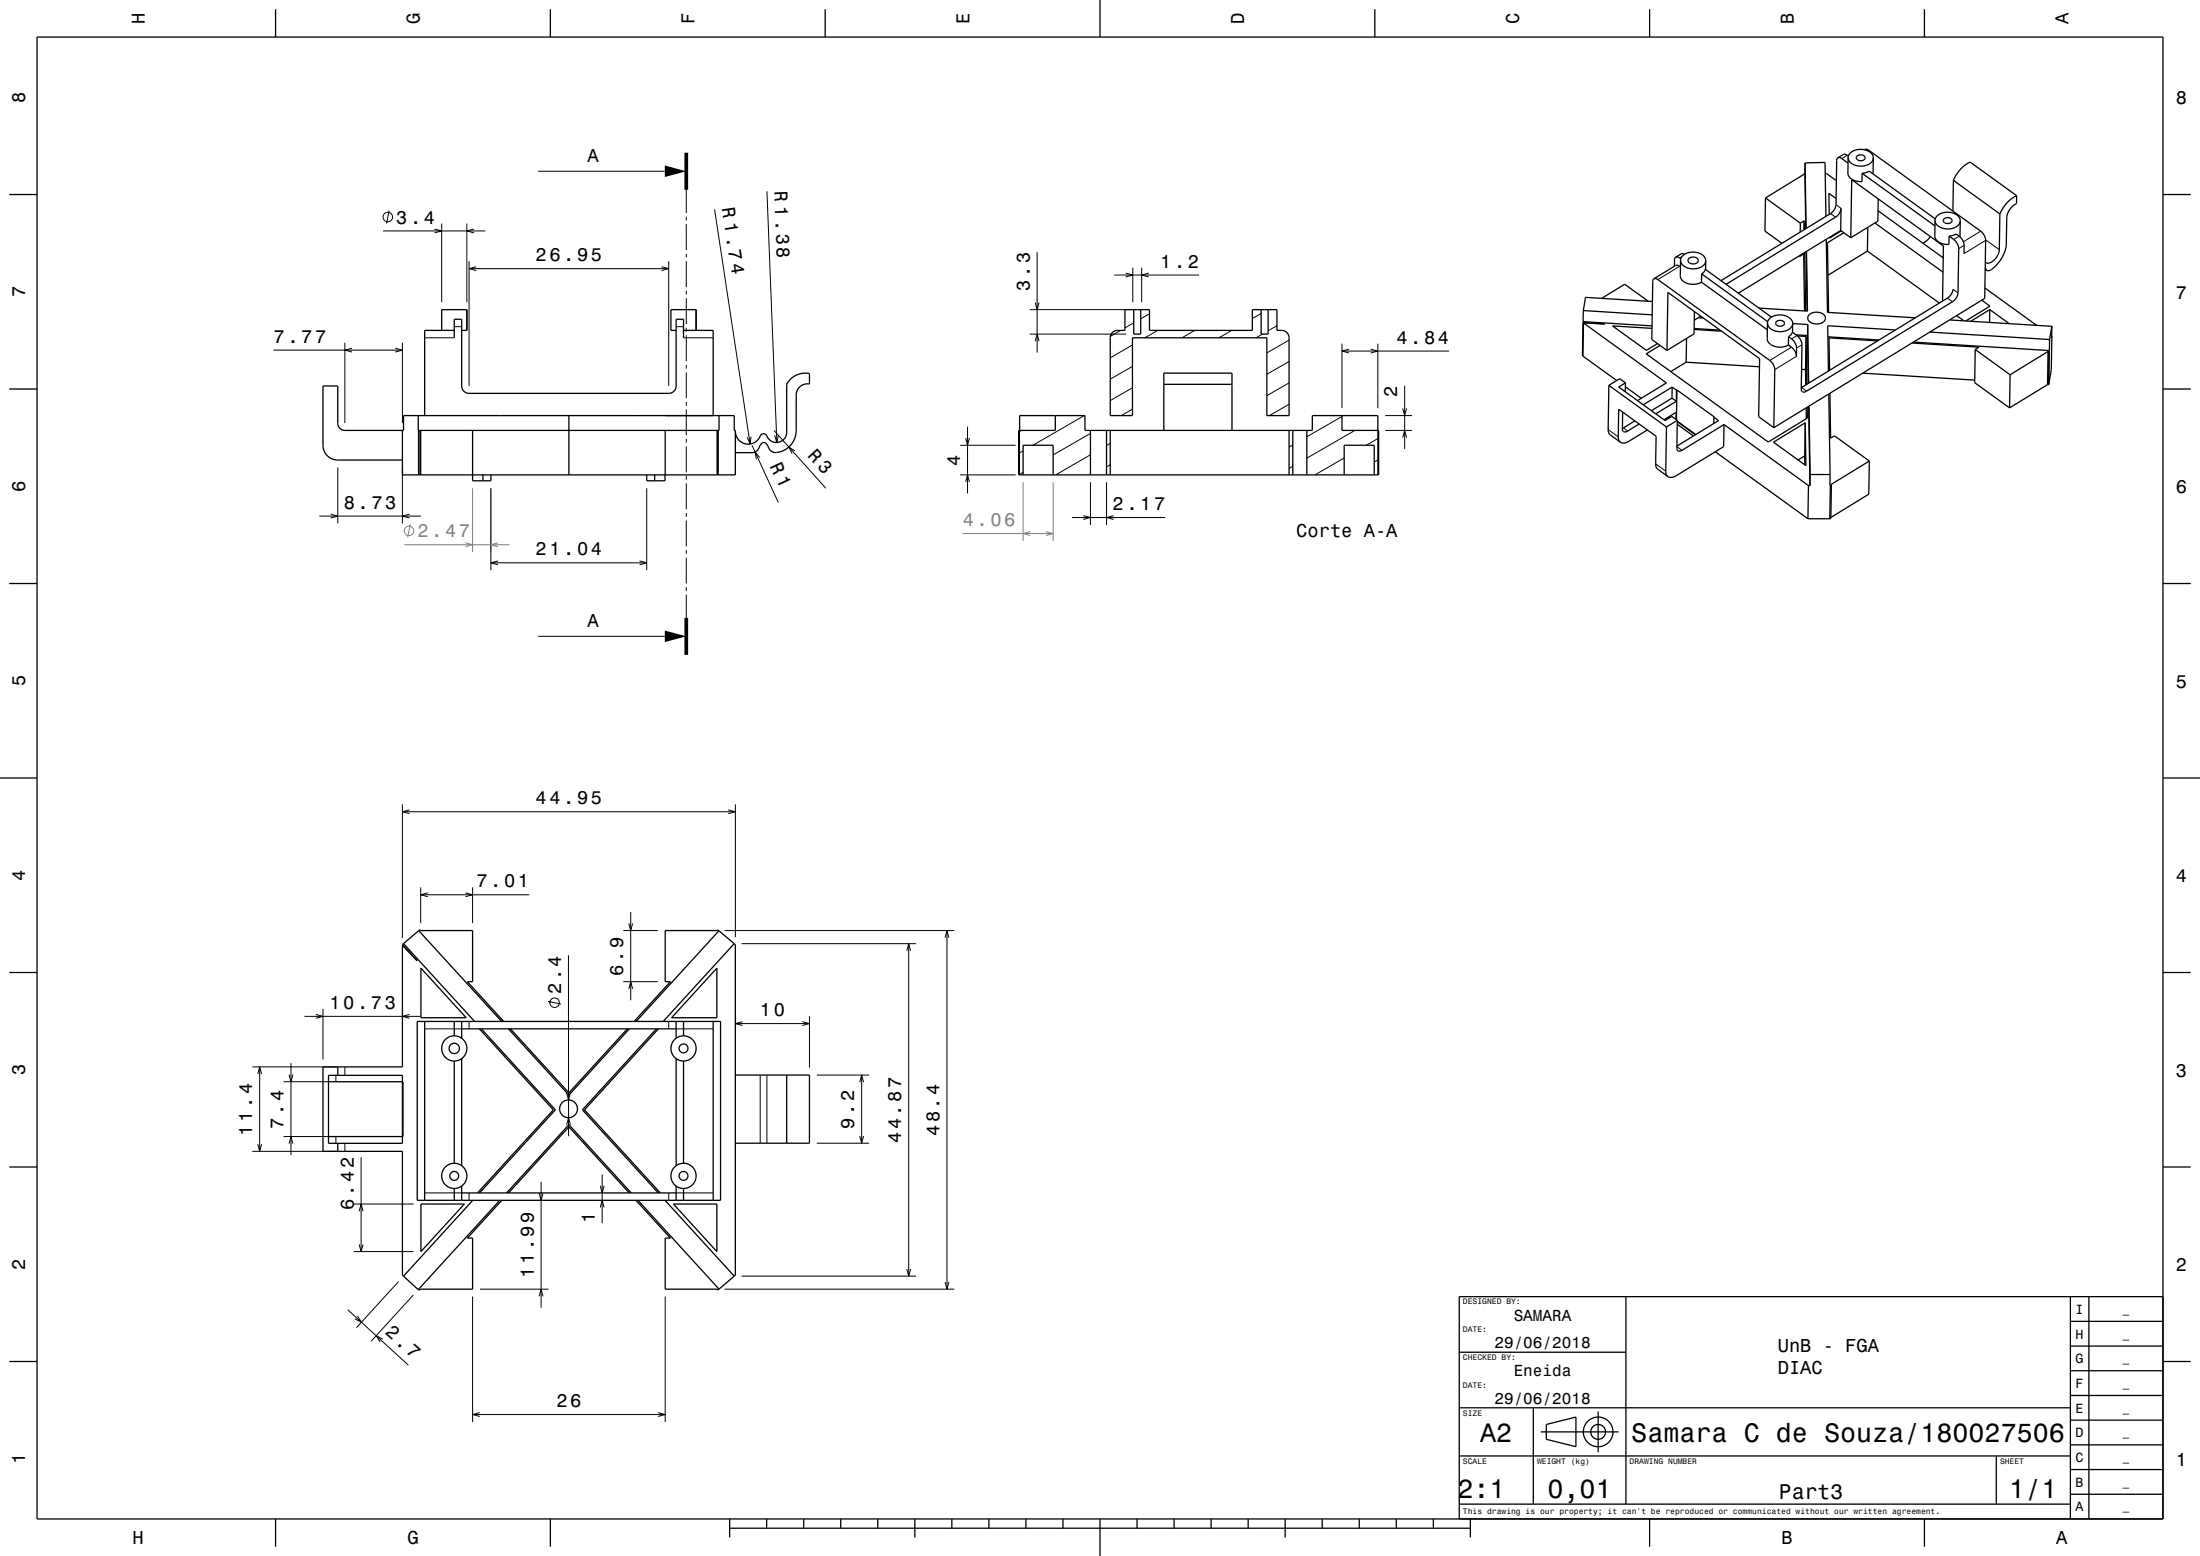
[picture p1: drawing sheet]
<svg xmlns="http://www.w3.org/2000/svg" width="594mm" height="420mm" viewBox="0 0 594 420" stroke-linecap="round" stroke-linejoin="round" font-family="sans-serif">
<g fill="none" stroke="#000" stroke-width=".27">
<path d="M105.1 56.8l-.7 3.5M145.3 46.2h34.2M185.3 51.2v6.3M185.3 58.5v1M192.9 56.5l9.6 63.3M207.1 51.6l2.6 67.8M494.2 57.6l1.4 1M495.7 55.3l1.4 .9M498.8 41.9l-1.5 .9M504.6 40.6l-.3 .1M103.4 62.3h27.6M117.3 61.8l2 .5-2 .6"/>
<path d="M119.3 60.3v21.3M126.1 60.3v21.3M126.7 70.5v33.7M126.7 72.5h53.9M128 61.8l-1.9 .5 1.9 .6M128.6 72l-1.9 .5 1.9 .5M178.6 72l2 .5-2 .5M180.6 70.5v33.7M185.3 60.5v7M185.3 68.5v1M185.3 70.5v7M185.3 78.5v1"/>
<path d="M280 68.1v27.1M300.8 74.2h23M303.9 73.7l2 .5-2 .6M305.9 72.2v9.4M308.3 72.2v9.4M310.2 73.7l-1.9 .5 1.9 .6M453.5 71.9l-5.9 3.6M454.1 69.3l-.6 .3M527.3 78.1l1.4 1M529 63.7l-1.5 .9M530.3 66.2l-1.4 .9M534.8 62.4l-4.7 2.9"/>
<path d="M536 72.6l.2 .1M536.1 64.7l3.7 2.7M536.1 64.9l-5.8 3.6M73.9 94.5h34.8M93.1 92.5v21.7M95 94l-1.9 .5 1.9 .5M106.7 94l2 .5-2 .5M108.7 92.5v21.7M114.7 91.2h8M122.7 88.2h2M182.6 88.2h2M184.6 91.2h8"/>
<path d="M185.3 80.5v7M185.3 88.5v1M185.3 90.5v7M185.3 98.5v1M278 90.2h26.1M278 83.6h26.1M279.5 92.1l.5-1.9 .5 1.9M279.5 81.7l.5 1.9 .5-1.9M302.6 89.2l-2.8 1.6M305.8 98.9l-6 3.5M305.8 93.1l-6 3.5M306.1 87.1l-2.4 1.4"/>
<path d="M310.4 84.7l-2.4 1.4M312.6 89.2l-3.5 2M322.6 89.2l-3.5 2M332.6 89.2l-3.5 2M340.5 84.6l-2.4 1.4M340.9 90.2l-1.8 1M344.8 87.9l-2.4 1.4M348.1 97.6l-6.1 3.4M348.1 91.8l-6.1 3.5M362.3 92.8v17.4M362.3 94.8h29M364.3 94.2l-2 .6 2 .5"/>
<path d="M370.1 94.2l1.9 .6-1.9 .5M372 92.8v17.4M483.7 93.7l-5.9 3.6M485 96.2l-5.8 3.6M485.2 90.6l-1.5 .9M486.5 93.1l-1.4 .9M525.8 80.5l1.4 .9M185.3 100.5v7M185.3 108.5v1M185.3 110.5v7M185.3 118.5v1M202.8 117.9l-.3 1.9-.8-1.8"/>
<path d="M209 116.2l14 15.6M210.2 117.5l-.5 1.9-.5-1.9M260.7 118.2l.5 2 .6-2M261.2 115.2v18M275.8 116.2l-.6 .3M292.7 112.2l-13.8 8M294.4 117l-10.1 5.8M299.8 119.7l-1 .6M305.8 110.4l-3.1 1.8M305.8 104.7l-6 3.4M348.1 109.1l-5.4 3.1M348.1 103.3l-6.1 3.5"/>
<path d="M362.3 112.4l-9.5 5.5M365.8 116.2l-13 7.5M372 118.4l-3.1 1.8M374 116.2h7.3M374 112.2h7.3M378.7 118.1l.6-1.9 .5 1.9M378.7 110.3l.6 1.9 .5-1.9M379.3 104.1v17.1M434.2 115.9l2.7 2M438.3 115.5l1.2 .9M486.4 104.6l1.4 1M86.2 139.3h27.5"/>
<path d="M89.3 138.8l1.9 .5-1.9 .5M91.2 126.2v15.1M108.7 126.2v15.1M110.6 138.8l-1.9 .5 1.9 .5M132.5 131.8v22.1M174.6 131.8v22.1M185.3 120.5v7M185.3 128.5v1M185.3 130.5v7M185.3 138.5v1M203 120.2l7.1 15.4M205.2 123.5l-1.3-1.5 .3 2"/>
<path d="M214.7 121.7l-1.7-1.1 .9 1.8M259.2 128.2h15M259.2 120.2h15M260.7 130.1l.5-1.9 .6 1.9M276.2 127.5l-1 .6M276.2 121.7l-1 .6M289.4 139.7h25.2M292.5 139.2l1.9 .5-1.9 .5M294.4 122.8l-9.4 5.4M294.4 130.2v11.5M298.8 130.2v11.5M299.8 125.5l-1 .5"/>
<path d="M300.7 139.2l-1.9 .5 1.9 .5M349 125.9l-.9 .5M349 120.1l-.9 .6M362.9 123.6l-7.9 4.6M372 124.1l-1 .6M447 125.2l2.8 2M452.8 120.6l1.3 1M132.5 151.9h42.1M134.5 151.4l-2 .5 2 .5M172.7 151.4l1.9 .5-1.9 .5M185.3 140.5v7M185.3 148.5v1"/>
<path d="M185.3 150.5v7M185.3 158.5v1M145.3 171.8h34.2M185.3 160.5v6.3M108.7 217.1v36.1M108.7 219.1h89.9M110.6 218.6l-1.9 .5 1.9 .5M196.6 218.6l2 .5-2 .5M198.6 217.1v35.9M113.6 239.5v9.7M127.6 239.5v9.7M113.6 241.5h29.3"/>
<path d="M115.5 241l-1.9 .5 1.9 .5M125.7 241l1.9 .5-1.9 .5M153.5 257.9v48.8M168.3 251.2h9.3M169.8 249.3l.5 1.9 .5-1.9M170.3 246.2v23.8M195.6 251.2h62.1M200.2 254.7h47.2M244.8 256.7l.6-2 .5 2M245.4 254.7v89.8M255.2 253.1l.5-1.9 .5 1.9M255.7 251.2v96.8"/>
<path d="M82.2 274.3h31.5M85.3 273.8l1.9 .5-1.9 .6M87.2 272.3v13.7M110.6 273.8l-1.9 .5 1.9 .6M114.7 277.7h10M126.7 275.7v2M148 270.3l3.5 .7M168.3 265h9.3M169.8 266.9l.5-1.9 .5 1.9M180.6 275.7v2M182.6 277.7h10M198.6 276.3h20"/>
<path d="M200.5 275.8l-1.9 .5 1.9 .5M216.6 275.8l2 .5-2 .5M218.6 274.3v13.9M68.1 288h23M69.6 289.9l.5-1.9 .5 1.9M70.1 288v22.8M76.6 292h12.1M78 290.1l.6 1.9 .5-1.9M78.6 287v24.8M90.7 290.3v1.7M93.1 288v2.3M154 295l-.5 1.9-.5-1.9"/>
<path d="M205.3 290.2v18.4M207.1 290.2v18.4M220.6 290.2h14M232.1 292.1l.5-1.9 .6 1.9M232.6 290.2v18.4M68.1 310.8h23M69.6 308.8l.5 2 .5-2M76.6 306.8h12.1M78 308.7l.6-1.9 .5 1.9M90.7 306.8v1.8M93.1 308.6v2.2M97.5 312.4v25.4"/>
<path d="M146.1 319v34M153 303.6l.5-1.9 .5 1.9M162.6 317v13.2M220.6 308.6h14M232.1 306.7l.5 1.9 .6-1.9M95.5 337.8h16.2M95.5 325h16.2M97 335.9l.5 1.9 .5-1.9M97 326.9l.5-1.9 .5 1.9M114.7 322h10M126.7 322v2M145.6 322.1l.5 1.9 .5-1.9"/>
<path d="M162.1 325.9l.5-1.9 .5 1.9M162.1 320.1l.5 1.9 .5-1.9M180.6 322v2M182.6 322h10M93.9 353.5l16.4 15M96.5 355.2l1.1 1.7-1.8-.9M107.6 345.9l-11.4 12.5M111.6 349.6l-11.4 12.4M127.6 350v33.8M129.6 348h18.5M145.6 349.9l.5-1.9 .5 1.9M179.6 350v33.8"/>
<path d="M195.6 348h62.1M200.2 344.5h47.2M244.8 342.5l.6 2 .5-2M255.2 346.1l.5 1.9 .5-1.9M103.3 361.5l-1.7-1 1 1.7M127.6 381.8h52M129.5 381.3l-1.9 .5 1.9 .5M177.7 381.3l1.9 .5-1.9 .5"/>
<circle cx="104.7" cy="58.6" r="1.28"/>
<circle cx="149.7" cy="270.7" r="1.28"/>
</g>
<g fill="none" stroke="#808080" stroke-width=".27">
<path d="M127.6 131.8v17.2M132.5 131.8v17.2M276.2 130.2v15.8M284.3 130.2v15.8M109.1 147h28.4M110.8 141.5l-.7 3.5M125.7 146.5l1.9 .5-1.9 .6M134.5 146.5l-2 .5 2 .6M259.9 144h24.4M278.2 143.5l-2 .5 2 .5M282.4 143.5l1.9 .5-1.9 .5"/>
<circle cx="110.4" cy="143.3" r="1.28"/>
</g>
<g fill="none" stroke="#000" stroke-width=".35">
<path d="M10 10h574v400h-574zM74.4 2.5v7.5M148.6 2.5v7.5M222.8 2.5v7.5M297 0v10M371.2 2.5v7.5M445.4 2.5v7.5M519.6 2.5v7.5M2.5 52.5h7.5M476.7 53.4l-.2 9 4.6 3.3M476.7 53.4l9.4 6.8M487.1 59.6v2.4"/>
<path d="M487.1 59.6l-1 .6M487.1 59.6l.1 2.4M487.3 47l.3 14.7M487.3 47h-.4v.2l-10.2 6.2M487.4 44l-.1 3M487.4 44l.3 17.7M487.4 44l5.4-.2 .2 14.6M492.8 46.8h.3l2.7 2M495.7 53.6l-1.9-1.4 .1 5.6M496.2 42.6l-.3 .7-.2 12.1-.3 1-.6 .8-30.1 18.6M496.2 42.6l.9 .1 1.9 1.3M499 42.5a3.3 3.3 0 0 0 4.3 2.3 2.63 2.63 0 0 0 2.5-2.2"/>
<path d="M499 42.5a3.4 3.4 0 0 1 4.4-2.1 2.63 2.63 0 0 1 2.4 2.2M499 42.5l-.1 4.2a3.2 3.2 0 0 0 3.8 2.3l.1-2.2M499.1 42.1a1.26 1.26 0 0 0-1.4-.4l-1.5 .9M501.4 42.1a1.2 1.2 0 0 1 1.3-.3 1.2 1.2 0 0 1 .8 1 1.25 1.25 0 0 1-1.3 .6 1.25 1.25 0 0 1-1-1zM502.8 46.8l1.9-.6 17.8 12.9M502.8 46.8l19.6 14.2M503.4 40.4l.5-.1 .7 .3 30.8 22.4 .6 1 .1 .9-.2 15.6-47.5 29.1M505.8 42.6l-.1 4.3M507.1 56.9l17.6 12.7M507.1 53.7l-.1 6-7.3 4.5M522.5 59.5a3.3 3.3 0 0 0 4.2 2.2 2.63 2.63 0 0 0 2.6-2.1M522.5 59.5a3.4 3.4 0 0 1 4.4-2.1 2.63 2.63 0 0 1 2.4 2.2"/>
<path d="M522.5 59.5l-.1 4.2a3.2 3.2 0 0 0 3.8 2.3v-2.3M524.9 59a1.2 1.2 0 0 1 1.3-.3 1.2 1.2 0 0 1 .8 1.1 1.25 1.25 0 0 1-1.3 .6 1.25 1.25 0 0 1-1-1.1zM527.4 48.7l1.5-2.6a8.1 8.1 0 0 1 3-2.3l12.6 9M527.4 48.7l-.1 8.3M527.4 48.7l12.6 9.1M529.3 59.6l-.1 4.3M540 57.8l-.2 9.6a3.8 3.8 0 0 1-3.4 3.6l-.4-.3M544.5 52.8a9.4 9.4 0 0 0-4.5 5M544.5 52.8v2.1a4.8 4.8 0 0 0-2.7 3.8l-.1 7.2a9.3 9.3 0 0 1-4.7 7.2l-.6-.1M584 52.5h7.5M446.6 75.3l-.4 .7-.2 15.6 4.1 3M446.6 75.3l.4-.1 .6 .3 30.8 22.4 .6 1 .2 .9-.3 15.6"/>
<path d="M452.4 69.4l-.3 .5v2M452.4 69.4h.1a1.27 1.27 0 0 1 1.3 .5M453.7 72.1a1.22 1.22 0 0 0-1.3-.4l-5.8 3.6M453.7 70.3a3.3 3.3 0 0 0 4.3 2.2 2.63 2.63 0 0 0 2.5-2.1M453.7 70.3a3.4 3.4 0 0 1 4.5-2.1 2.63 2.63 0 0 1 2.3 2.2M453.7 70.3v4.1a3.4 3.4 0 0 0 4.3 2.3l1.4-.5M454.8 68.6l-.8-.1-1.6 .9M456 69.7a1.43 1.43 0 0 1 1.5-.3 1.43 1.43 0 0 1 1 1.2 1.52 1.52 0 0 1-1.5 .7 1.52 1.52 0 0 1-1.2-1.1zM459.4 76.2l17.8 12.8M459.4 73.9l.7-.5 .4-.7 17.8 12.9M459.4 73.9v2.3M459.4 73.9l17.9 12.9"/>
<path d="M460.5 70.4v2.3M485.8 69.1l.2 .1M486 69v.2M486.1 60.2v2.4M486.7 68.5v.2l-.7 .5M487 68.3l.2 15.6M487.3 68.2l.2 15.8M487.7 67.9l.2 16.1M487.8 67.9l.2 16.1-13.1-.8M493.1 64.6l.3 19.7 23.7 1.5M496 62.8l.2 .1M497 62.2l.1-6-.5 1.4-1 1-29.6 18.1"/>
<path d="M497 62.2l2.7 2M497 62.2l-27.6 16.9M497.2 62.3l-3.2 2v-.3M497.8 62.8l-4.4 2.7 .3 18.8M499.7 64.2l.3-15.7 24.7 17.9-.2 14.9M504.2 67.8l-10.6 6.5M504.2 67.8l19.4 14M504.3 61.4l-.1 6.4M506.2 60.2l18.4 13.3M521.2 63.9l-1 1-1 .7M526.2 63.7l2-.5 1.2 .9 .9 1.7v2.7M526.2 63.7l1.9 1.5 .7 1.7-.1 12.3-.4 1-.6 .8-40 24.6-.7 .2a.7 .7 0 0 1-.7-.8l.1-12.6-.8-1.4-1.7-1.3-.4 .7-.6 .5"/>
<path d="M527.3 78.1l-.5 1.3-1 1.1-39.5 24.1M535.9 77.7l14 10.1M536 72.7l.4 .3M536 72.4l.4 .6M119.3 89.2v-5.6h6.8v5.6h-1.4M122.7 91.2v-5h2v18a2 2 0 0 0 2 2h53.9a2 2 0 0 0 2-2v-18h2v5M122.7 89.2h-8v23M182.6 89.2h-1.4v-5.6h6.8v5.6M184.6 89.2h8v23M303.7 83.6h6.7v5.6h27.7v-5.6h6.7v5.6h1.3a2 2 0 0 1 2 2v21h-6.1v-21h-36.2v21h-6v-21a2 2 0 0 1 2-2h1.9zM306.1 83.6v6.6h1.9v-6.6M340.5 83.6v6.6h1.9v-6.6"/>
<path d="M427.4 87.1l-.1 8.9h.1M427.4 87.1l5.9 .3-5.8-.2M427.4 86.8v.3M427.4 86.8l18.6 1.2M427.5 83.8l18.6 1.2M427.5 83.8l-.1 3M427.5 87.2l-.1 8.9 9.1 6.6M427.5 87.2l22.4 16.2-7.8 4.7M432.5 80.5l6.2-3.8 6.3 4.6M446 88.6l-10.6-.6 9.1 6.6 3-1.9M446.2 81.4l-18.1-1.1-.6 3.5M448.2 93.2l-3.7 2.3 32.9 23.8 10.6-6.5-.1-2.9"/>
<path d="M450.1 94.6l.2-15.7 24.8 17.9-.3 15.7 4.1 2.9M455.3 97.8l19.8 1.2M455.3 97.8l-4.2 2.5M455.4 91.4l-.1 6.4M457.4 88.9l7.4 .5M457.4 88.7l7 .4M457.5 84.1l-.1 6-7.3 4.5M458.6 85.8l-1.1 .6M458.6 85.8h1.3M459.2 85.3l-.6 .5M477.2 87.2a3.3 3.3 0 0 0 4.3 2.3 2.64 2.64 0 0 0 2.5-2.2M477.2 87.2a3.4 3.4 0 0 1 4.4-2.1 2.63 2.63 0 0 1 2.4 2.2"/>
<path d="M477.2 87.2v4.2a3.4 3.4 0 0 0 4.3 2.2l1.4-.5M479.7 86.8a1.2 1.2 0 0 1 1.3-.3 1.2 1.2 0 0 1 .8 1 1.25 1.25 0 0 1-1.4 .6 1.25 1.25 0 0 1-.9-1zM482.9 90.9l1.3 1 .6 1 .3 .9-.1 2.4-.6-1.7-1.5-1.4M482.9 90.9v2.2M484 87.3l4.1 .3M484 87.3v2.4M484.9 90.4l3.1 .2M485.3 90.7l2.3 .1M486.4 99.7l1.1 .1M487.5 99.8l.1 4.1M487.6 90.8l.2 12.9M487.6 90.8l-.1 9"/>
<path d="M488 90.6l.2 12.9M488.1 87.6l.2 15.8M488.1 87.6l-.1 3M488.5 84.9a2.81 2.81 0 0 1 4.4 .8 2.42 2.42 0 0 1-3.7 1.5 1.34 1.34 0 0 1-1-.9 1.34 1.34 0 0 1 .3-1.4zM493.5 90.9l13.8 .9M507 92l-13.2-.8 .2 8.8M511.8 89.1l-18.3-1.2 .2 12.3M516.2 92.6l18.1 1.1-1 .6M516.6 92.3l36.7 2.3M521 89.6l32.4 2M526.4 86.4l27.6 1.7M528.3 85.2l2 1.4"/>
<path d="M533.3 94.3l-.1 9 9.4 6.8M533.3 94.3l9.4 6.9M535.1 81l2.2 1.6-6.5 4M537.2 83.6l5.3 3.8M537.2 83.6l-5.1 3.1M537.2 83.6v3.4M553 94.9l-10.3 6.3M553 94.9h.2M553 94.9l-.2 8.9M553.2 94.9l-.1 8.9M553.3 94.9h-.1M553.3 94.9l-.1 8.9"/>
<path d="M553.3 94.6v.3M553.4 91.6l-.1 3M554 90.8h.1M554 88.1l-.1 11.6-.7 4.1M554 90.8v.3M554 88.1l-.6 3.5M2.5 105h7.5M108.7 116.2v12h89.9v-12h-.4v-4h-89.3v4h-15.8a1.91 1.91 0 0 1-1.9-1.9v-10.1h-4v16a4 4 0 0 0 4 4h17.5M112.9 112.2v4h81.2v-4M113 116.2v12M113.4 116.2v12M113.6 116.2v12"/>
<path d="M127.6 116.2v13.6h4.9v-1.6M153.6 112.2v16M179.6 116.2v12M193.6 116.2v12M193.8 116.2v12M193.9 116.2v12M198.6 116.7a3.5 3.5 0 0 0 3.1 3.2 3.5 3.5 0 0 0 3.7-2.5 1.1 1.1 0 0 1 1.2-.2 1.1 1.1 0 0 1 .7 .9 2.77 2.77 0 0 0 3.1 1.2 2.77 2.77 0 0 0 2-2.6v-13a5.7 5.7 0 0 1 6.2-2.9v2.9a3 3 0 0 0-3.6 2.9v9.6a5.8 5.8 0 0 1-6.2 5.9 4.9 4.9 0 0 1-1.9-2.3 1.05 1.05 0 0 0-1.1-.3 1.05 1.05 0 0 0-.7 .9l-.2 .5a2 2 0 0 1-1.9 1.3h-4.4M284.9 112.2v4h-9.9v12h97.2v-12h-9.9v-4M294.4 116.2v12M298.8 116.2v12M299.8 116.2v12M314.2 116.2v-15.5h18.4v15.5"/>
<path d="M314.2 103.7h18.4M348.1 116.2v12M349 116.2v12M352.8 116.2v12M372 116.2v-4h-17.7v4h-61.4v-4h-17.6l-.1 16M372 116.2v12M434.4 104l-.2 12.5 .5 .9 2.8 2M434.4 104l15.5 11.3M437.5 119.4l-.4-.5-.2-.8 .1-7.6 10.1 7.3v8.1l.5 .7 2.7 2M438.1 111.2v4.9a.83 .83 0 0 0 1.4 .3l3.1-1.9M438.9 104.4l4.2 3.1M438.9 103.3l-1.6-1.1-2.9 1.8"/>
<path d="M438.9 103.3l-1.9 1.2 12.6 9 1.8-1.1 1.5 1.1M438.9 103.3l-.1 2.5M441.4 113.6l-3.4 2M444.8 116.1l-5.5 3.3-1 .2-.8-.2M449.9 115.3l-.1 12.1 .1 .8 .4 .4M450.3 112.7l.3 .2M451.4 107.5l1.2 .8M451.4 107.5l-5.5 3.4M451.5 104.5l1.2 .8M451.5 104.5l-.1 3M451.5 104.5l-7.8 4.8M452.5 113.2l.1-1.9-3.3 2"/>
<path d="M452.6 108.3l-5.5 3.4M452.7 105.3l-.1 3M452.8 105.3l10 7.3M452.8 105.3l-.2 8M452.8 105.3h-.1M452.9 114.5l4.3 3.2M452.9 113.8l4.8 3.6M452.9 113.7l5 3.6M452.9 113.5l-.1 7.5 .1 .6 .4 .2 .8-.2 11.4-7M452.9 113.5l-3 1.8M462.8 112.6l1.2 .9-11.2 6.9M462.8 112.6l-.1 1.7"/>
<path d="M465.5 114.6l-.1 6-13.1 7.9-1.2 .4-.8-.3M465.5 114.6l22.8 16.5M478.8 119.4l8.6-5.3 .2 11.6zM487.4 114.1l-.1 9M487.7 110.1v2.9M488.3 109.7l.4 21.4M488.4 109.6l-9.5 5.8M488.4 109.6l.3 18.5M493.8 106.3l.3 21.8M494.1 106.2l.2 12.1 1-.7 9.4 6.8M502.9 100.7l30.3 1.9M542.7 101.2l-.1 8.9"/>
<path d="M552.8 103.8h.3M552.8 103.8l-10.2 6.3M553.2 103.8h-.1M584 105h7.5M130.4 128.2v1.6M174.6 128.2v1.6h4.9v-1.6M176.8 128.2v1.6M276.2 128.2v-8h8.1v8M362.9 128.2v-8h8.1v8M463.1 121.9l25 18.1M487.3 123.1v2.4M487.3 123.1l-1.8 1.1"/>
<path d="M488.3 131.1h.4M488.3 131.1l-.2 8.9M488.7 128.1h5.4M488.7 128.1v3M494.1 128.1l.1 3M494.2 131.1l-.2 8.9M494.5 130.9l-.2 9-.3 .1M494.5 130.9l-.3 .2M504.7 124.4l-.1 9-10.3 6.3M504.7 124.4l-10.2 6.3v.2M2.5 157.5h7.5M488.1 140h5.9"/>
<path d="M584 157.5h7.5M0 210h10M584 210h10M109 254.7l19.1 21M113.1 251.2l22.3 24.5M194.1 251.2l-22.3 24.5M198.2 254.7l-19.1 21M198.5 255l-4.7-4-.2 .2h-14v13.8h1.4l-9.8 10.7M198.6 255v89.2l-.4 .3M198.6 255h-.1M2.5 262.5h7.5M112.7 275.7h81.8v48.3h-81.8z"/>
<path d="M113.7 261.3l12.2 13.4h-12.2zM114.7 275.7v48.3M122.7 275.7v3.9M124.7 275.7v4.6M124.7 277.7h57.9M129.4 277.7l20 21.9-20.5 22.4M130 277.7l19.9 21.9-20.4 22.4M136 275.7l-9.8-10.7h1.4v-13.8h-14l-.3-.2-4.6 4 4 4.3-4-4.1v32.8h-21.5v22.8h21.5v33.4l4.2 3.9M137.3 277.7l16.3 17.9 16.3-17.9M137.8 277.7l15.8 17.3 15.8-17.3M177.2 277.7l-19.9 21.9 20.4 22.4M177.8 277.7l-20 21.9 20.5 22.4"/>
<path d="M182.6 275.7v4.6M184.6 275.7v3.9M192.6 275.7v48.3M193.6 261.3v13.4h-12.3zM584 262.5h7.5M88.7 290.3h20v18.3h-20zM88.7 292h20.1v14.8h-20.1M91.2 288v2.3M122.7 286.4v27.6M124.7 285.7v28.9M182.6 285.7v28.9M184.6 286.4v27.6"/>
<path d="M198.6 290.2h20v18.4h-20M212.4 290.2v18.4M2.5 315h7.5M91.2 308.6v2.2M584 315h7.5M113.7 325h11.7l-11.7 12.8zM122.7 320.8v3.2M124.7 320.1v3.9M124.7 322h57.9M127.6 324l-18.7 20.5M135 324l-22.1 24.1M135.5 324l-9.3 10.2h1.4v13.8l-14.7 .1"/>
<path d="M136.8 322l16.8-18.4 16.8 18.4M137.3 322l16.3-17.8 16.3 17.8M171.7 324l9.3 10.2h-1.4v13.8h14l.3 .2 4.3-3.7M172.3 324l21.8 24M179.6 324l18.6 20.5M181.8 325h11.8v12.8zM182.6 320.1v3.9M184.6 320.8v3.2M439 350v56M559 356.7h25M559 350v60M564 350v60"/>
<path d="M584 350h-190v60M2.5 367.5h7.5M394 365h45M559 376.7h25M559 370h25M559 363.3h25M584 367.5h7.5M394 393h165M394 380h165M414 380v26M416 386.5h21M417.5 384.5l8-2v8l-8-2z"/>
<path d="M431.5 381v11M539 393v13M559 396.7h25M559 390h25M559 383.3h25M74.4 410v7.5M148.6 410v7.5M197 412.5h200M197 410v5M207 410v2.5M217 410v2.5M227 410v2.5"/>
<path d="M237 410v2.5M247 410v5M257 410v2.5M267 410v2.5M277 410v2.5M287 410v2.5M297 410v10M307 410v2.5M317 410v2.5M327 410v2.5M337 410v2.5M347 410v5"/>
<path d="M357 410v2.5M367 410v2.5M377 410v2.5M387 410v2.5M394 406h165M397 410v5M445.4 410v7.5M519.6 410v7.5M559 403.3h25"/>
<circle cx="122.7" cy="283" r="1.4"/>
<circle cx="122.7" cy="283" r="3.4"/>
<circle cx="153.5" cy="299.3" r="2.4"/>
<circle cx="184.6" cy="283" r="1.2"/>
<circle cx="184.6" cy="283" r="3.4"/>
<circle cx="122.7" cy="317.4" r="1.2"/>
<circle cx="122.7" cy="317.4" r="3.4"/>
<circle cx="184.6" cy="317.4" r="1.2"/>
<circle cx="184.6" cy="317.4" r="3.4"/>
<circle cx="431.5" cy="386.5" r="2"/>
<circle cx="431.5" cy="386.5" r="4"/>
</g>
<path d="M185.3 41.2v10M185.3 166.8v10" fill="none" stroke="#000" stroke-width="1" stroke-linecap="butt"/>
<g fill="#000">
<path d="M179.5 44.7l5.8 1.5-5.8 1.6z" fill-rule="evenodd"/>
<path d="M179.5 170.2l5.8 1.6-5.8 1.5z" fill-rule="evenodd"/>
</g>
<g font-size="7.2">
<text x="399.7" y="389.3">A2</text>
<text x="440.4" y="389.1">Samara C de Souza/180027506</text>
<text x="393.5" y="404.3">2:1</text>
<text x="417.8" y="404.3">0,01</text>
<text x="542.5" y="404.3">1/1</text>
</g>
<text font-size="5.8" x="480.3" y="404.6">Part3</text>
<g font-size="5.1">
<text x="194.9" y="56.2" transform="rotate(81 194.9 56.2)">R 1.74</text>
<text x="207.8" y="125.7" transform="rotate(65 207.8 125.7)">R 1</text>
</g>
<g font-size="5">
<text x="39.1" y="6.5" transform="rotate(-90 39.1 6.5)">H</text>
<text x="113.3" y="6.5" transform="rotate(-90 113.3 6.5)">G</text>
<text x="187.5" y="6.5" transform="rotate(-90 187.5 6.5)">F</text>
<text x="261.7" y="6.5" transform="rotate(-90 261.7 6.5)">E</text>
<text x="335.9" y="6.5" transform="rotate(-90 335.9 6.5)">D</text>
<text x="410.1" y="6.5" transform="rotate(-90 410.1 6.5)">C</text>
<text x="484.3" y="6.5" transform="rotate(-90 484.3 6.5)">B</text>
<text x="558.5" y="6.5" transform="rotate(-90 558.5 6.5)">A</text>
<text x="6.8" y="27.8" transform="rotate(-90 6.8 27.8)">8</text>
<text x="587.5" y="28.1">8</text>
<text x="158.6" y="43.6">A</text>
<text x="209.1" y="51.6" transform="rotate(88 209.1 51.6)">R 1.38</text>
<text x="107" y="60.3">3.4</text>
<text x="144.6" y="70.5">26.95</text>
<text x="313.2" y="72.2">1.2</text>
<text x="6.8" y="80.3" transform="rotate(-90 6.8 80.3)">7</text>
<text x="278" y="78.6" transform="rotate(-90 278 78.6)">3.3</text>
<text x="587.5" y="80.6">7</text>
<text x="73.9" y="92.5">7.77</text>
<text x="377" y="92.8">4.84</text>
<text x="377.3" y="107.2" transform="rotate(-90 377.3 107.2)">2</text>
<text x="217.8" y="123" transform="rotate(48 217.8 123)">R 3</text>
<text x="259.2" y="125.7" transform="rotate(-90 259.2 125.7)">4</text>
<text x="6.8" y="132.8" transform="rotate(-90 6.8 132.8)">6</text>
<text x="92.8" y="137.3">8.73</text>
<text x="300.4" y="137.7">2.17</text>
<text x="587.5" y="133.1">6</text>
<text x="144.6" y="149.9">21.04</text>
<text x="350" y="144.9">Corte A-A</text>
<text x="158.6" y="169.1">A</text>
<text x="6.8" y="185.3" transform="rotate(-90 6.8 185.3)">5</text>
<text x="587.5" y="185.6">5</text>
<text x="144.6" y="217.1">44.95</text>
<text x="6.8" y="237.8" transform="rotate(-90 6.8 237.8)">4</text>
<text x="128.6" y="239.5">7.01</text>
<text x="587.5" y="238.1">4</text>
<text x="168.3" y="263.3" transform="rotate(-90 168.3 263.3)">6.9</text>
<text x="151.5" y="268.4" transform="rotate(-90 151.5 268.4)">2.4</text>
<text x="88.9" y="272.3">10.73</text>
<text x="205.2" y="274.3">10</text>
<text x="6.8" y="290.3" transform="rotate(-90 6.8 290.3)">3</text>
<text x="587.5" y="290.6">3</text>
<text x="76.6" y="304.6" transform="rotate(-90 76.6 304.6)">7.4</text>
<text x="230.6" y="304.6" transform="rotate(-90 230.6 304.6)">9.2</text>
<text x="68.1" y="306.5" transform="rotate(-90 68.1 306.5)">11.4</text>
<text x="243.4" y="308.6" transform="rotate(-90 243.4 308.6)">44.87</text>
<text x="253.7" y="306.7" transform="rotate(-90 253.7 306.7)">48.4</text>
<text x="95.5" y="326.6" transform="rotate(-90 95.5 326.6)">6.42</text>
<text x="160.6" y="330.2" transform="rotate(-90 160.6 330.2)">1</text>
<text x="6.8" y="342.8" transform="rotate(-90 6.8 342.8)">2</text>
<text x="144.1" y="345" transform="rotate(-90 144.1 345)">11.99</text>
<text x="587.5" y="343.1">2</text>
<text x="103.8" y="359.9" transform="rotate(42 103.8 359.9)">2.7</text>
<text x="480" y="364.9">UnB - FGA</text>
<text x="480" y="370.9">DIAC</text>
<text x="150.2" y="379.8">26</text>
<text x="6.8" y="395.3" transform="rotate(-90 6.8 395.3)">1</text>
<text x="587.5" y="395.6">1</text>
<text x="35.8" y="416.8">H</text>
<text x="110" y="416.8">G</text>
<text x="481" y="416.8">B</text>
<text x="555.2" y="416.8">A</text>
</g>
<g font-size="5" fill="#808080">
<text x="259.9" y="142">4.06</text>
<text x="112.7" y="145">2.47</text>
</g>
<g font-size="4.3">
<text x="408.7" y="356.5">SAMARA</text>
<text x="403.5" y="364">29/06/2018</text>
<text x="408.7" y="371.5">Eneida</text>
<text x="403.5" y="379">29/06/2018</text>
</g>
<g font-size="3.6">
<text x="560.4" y="354.6">I</text>
<text x="560.4" y="361.3">H</text>
<text x="560.4" y="368">G</text>
<text x="560.4" y="374.6">F</text>
<text x="560.4" y="381.3">E</text>
<text x="560.4" y="388">D</text>
<text x="560.4" y="394.6">C</text>
<text x="560.4" y="401.3">B</text>
<text x="560.4" y="408">A</text>
</g>
<g font-size="2.9">
<text x="573.1" y="354.4">_</text>
<text x="573.1" y="361.1">_</text>
<text x="573.1" y="367.7">_</text>
<text x="573.1" y="374.4">_</text>
<text x="573.1" y="381">_</text>
<text x="573.1" y="387.7">_</text>
<text x="573.1" y="394.4">_</text>
<text x="573.1" y="401.1">_</text>
<text x="573.1" y="407.7">_</text>
</g>
<g font-size="2.2">
<text x="395" y="352.1">DESIGNED BY:</text>
<text x="395" y="359.6">DATE:</text>
<text x="395" y="367.1">CHECKED BY:</text>
<text x="395" y="374.6">DATE:</text>
<text x="395" y="382.1">SIZE</text>
<text x="395" y="395.1">SCALE</text>
<text x="415" y="395.1">WEIGHT (kg)</text>
<text x="440" y="395.1">DRAWING NUMBER</text>
<text x="540" y="395.1">SHEET</text>
<text x="395" y="408.8">This drawing is our property; it can't be reproduced or communicated without our written agreement.</text>
</g>
</svg>
